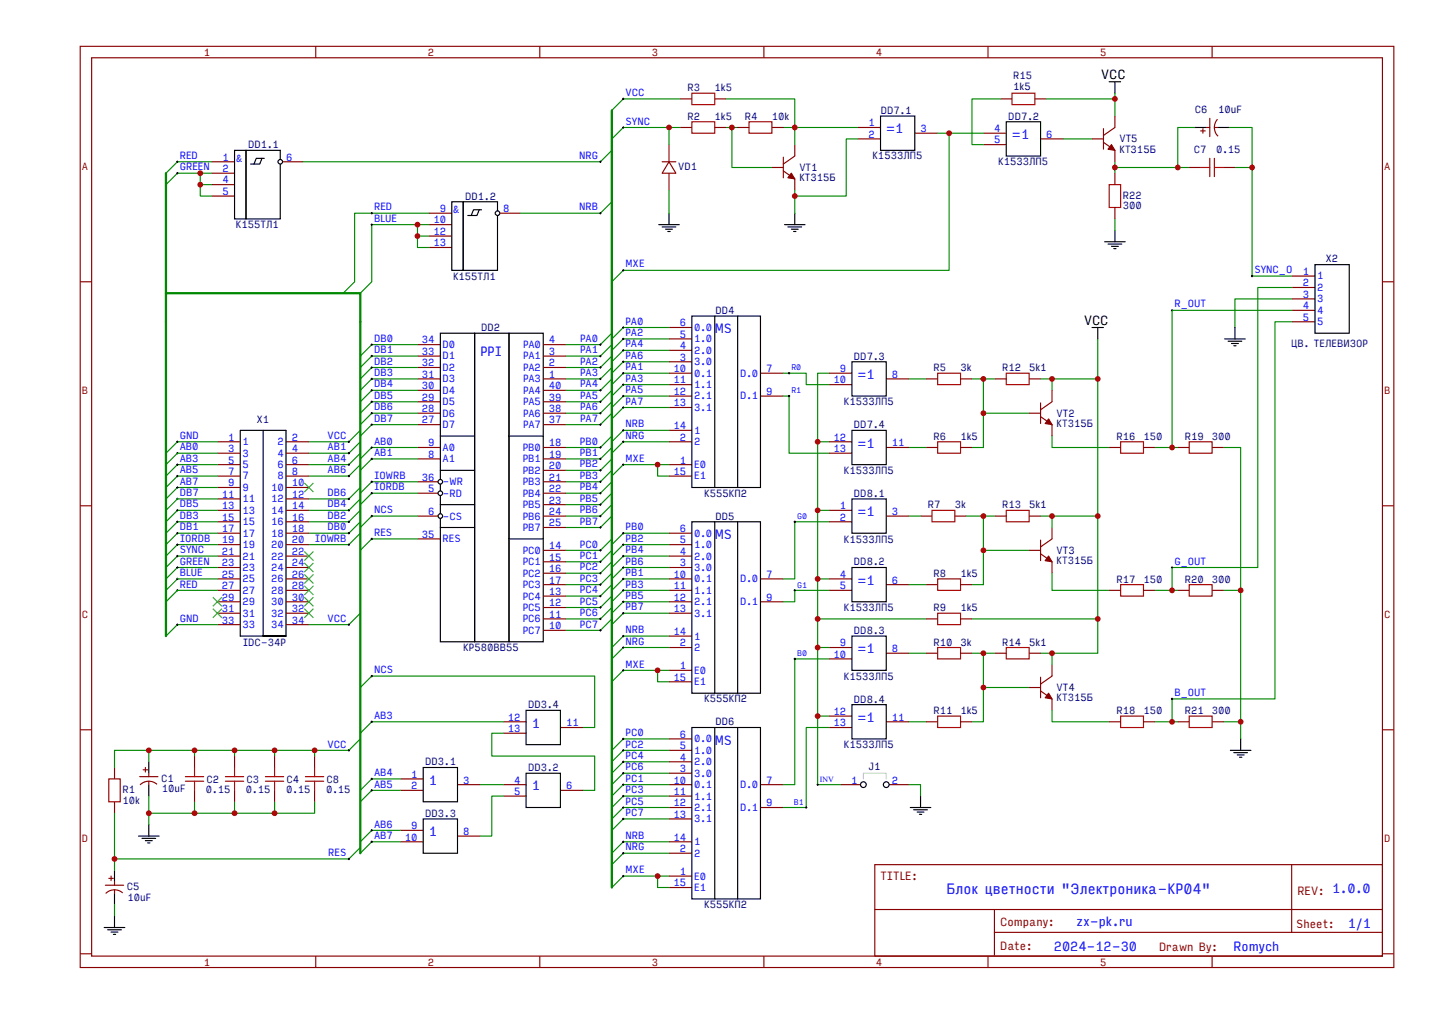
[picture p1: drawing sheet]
<svg xmlns="http://www.w3.org/2000/svg" width="297mm" height="210mm" viewBox="0 0 297 210" stroke-linecap="round" stroke-linejoin="round" font-family="sans-serif">
<g fill="none" stroke="#800" stroke-width=".24">
<path d="M16.6 9.6h271.7v190.6h-271.7zM19 12h266.9v185.8h-266.9zM65.3 9.6v2.4M111.6 9.6v2.4M158 9.6v2.4M204.3 9.6v2.4M250.7 9.6v2.4M16.6 58.3h2.4M285.9 58.3h2.4M86.3 71.3h4.8M86.3 73.7h4.8M86.3 76h4.8"/>
<path d="M86.3 78.4h4.8M112.4 71.3h4.7M112.4 73.7h4.7M112.4 76h4.7M112.4 78.4h4.7M86.3 80.8h4.8M86.3 83.1h4.8M86.3 85.5h4.8M86.3 87.9h4.8M86.3 92.6h4.8M86.3 95h4.8M86.3 99.7h4.8"/>
<path d="M112.4 80.8h4.7M112.4 83.1h4.7M112.4 85.5h4.7M112.4 87.9h4.7M112.4 92.6h4.7M112.4 95h4.7M112.4 99.7h4.7M112.4 97.3h4.7M16.6 104.6h2.4M86.3 102h4.8M86.3 106.8h4.8M86.3 111.5h4.8"/>
<path d="M112.4 102h4.7M112.4 106.8h4.7M112.4 104.4h4.7M112.4 109.1h4.7M112.4 113.9h4.7M112.4 116.2h4.7M112.4 118.6h4.7M285.9 104.6h2.4M112.4 121h4.7M112.4 123.3h4.7M112.4 125.7h4.7M112.4 128.1h4.7"/>
<path d="M112.4 130.4h4.7M16.6 151h2.4M285.9 151h2.4M180.9 178.9h105v18.9h-105zM267.1 178.9l.1 14M16.6 197.3h2.4M65.3 197.8v2.4M111.6 197.8v2.4M158 197.8v2.4M181 188.2h104.8M204.3 197.8v2.4M205.7 192.9h80.1"/>
<path d="M205.7 188.2v9.4M250.7 197.8v2.4M285.9 197.3h2.4"/>
</g>
<path d="M91.1 68.9h7.1v63.9h-7.1zM98.2 68.9h7.1v63.9h-7.1zM105.3 68.9h7.1v63.9h-7.1zM91.1 90.2h7.1M91.1 97.3h7.1M105.3 90.2h7.1M91.1 104.4h7.1M91.1 109.1h7.1M105.3 111.5h7.1" fill="none" stroke="#000" stroke-width=".24"/>
<g fill="#fff" stroke="#000" stroke-width=".24">
<circle cx="91.1" cy="99.7" r=".47"/>
<circle cx="91.1" cy="102" r=".47"/>
<circle cx="91.1" cy="106.8" r=".47"/>
</g>
<path d="M126.5 22.8v160.8M34.3 131.6v-70.9h40.2v115.8" fill="none" stroke="#080" stroke-width=".47"/>
<g fill="none" stroke="#080" stroke-width=".24">
<path d="M76.9 71.3h9.4M76.9 73.7h9.4M76.9 78.4h9.4M76.9 76h9.4M117.1 71.3h7.1M117.1 73.7h7.1M117.1 78.4h7.1M117.1 76h7.1M128.9 67.8h9.5M128.9 70.1h9.5M128.9 74.9h9.5M128.9 72.5h9.5"/>
<path d="M128.9 79.6h9.5M128.9 77.2h9.5M63.9 98.5h8.3M63.9 93.8h8.3M63.9 91.4h8.3M76.9 83.1h9.4M76.9 80.8h9.4M76.9 87.9h9.4M76.9 85.5h9.4M76.9 95h9.4M76.9 92.6h9.4M76.9 99.7h9.4"/>
<path d="M117.1 83.1h7.1M117.1 80.8h7.1M117.1 87.9h7.1M117.1 85.5h7.1M117.1 95h7.1M117.1 92.6h7.1M117.1 99.7h7.1M117.1 97.3h7.1M128.9 91.4h9.5M128.9 96.1h9.5M128.9 89h9.5M128.9 84.3h9.5"/>
<path d="M128.9 81.9h9.5M136 96.1v2.4h2.4M63.9 105.6h8.3M63.9 108h8.3M63.9 103.2h8.3M63.9 112.7h8.3M63.9 110.3h8.3M76.9 106.8h9.4M76.9 102h9.4M76.9 111.5h9.4M117.1 106.8h7.1M117.1 102h7.1"/>
<path d="M117.1 109.1h7.1M117.1 104.4h7.1M117.1 118.6h7.1M117.1 116.2h7.1M117.1 113.9h7.1M128.9 112.7h9.5M128.9 110.3h9.5M128.9 115h9.5M128.9 119.8h9.5M128.9 117.4h9.5M76.9 139.9h46.1v10.6h-2.4M117.1 121h7.1"/>
<path d="M117.1 130.4h7.1M117.1 128.1h7.1M117.1 125.7h7.1M117.1 123.3h7.1M128.9 138.7h9.5M128.9 131.6h9.5M128.9 134h9.5M128.9 124.5h9.5M128.9 122.1h9.5M128.9 126.9h9.5M136 138.7v2.4h2.4M40.2 155.2v1.2"/>
<path d="M48.5 155.2v1.2M56.8 155.2v1.2M72.2 155.2h-41.4v2.4M76.9 149.3h27.2M104.1 151.7h-2.4v4.7h21.3v7.1h-2.4M128.9 155.2h9.5M128.9 152.9h9.5M128.9 160h9.5M128.9 157.6h9.5M23.7 177.7h48.5M30.8 164.7v5.9M40.2 165.9v2.4"/>
<path d="M48.5 165.9v2.4M56.8 165.9v2.4h-26M76.9 161.2h5.9M76.9 163.5h5.9M76.9 171.8h5.9M76.9 174.2h5.9M99.4 162.3h4.7M104.1 164.7h-2.4v8.3h-2.3M128.9 174.2h9.5M128.9 162.3h9.5M128.9 176.5h9.5M128.9 164.7h9.5"/>
<path d="M128.9 169.4h9.5M128.9 167.1h9.5M23.7 187.2v2.3M128.9 181.3h7.1v2.3h2.4M136 181.3h2.4"/>
</g>
<g fill="#000" stroke="#080" stroke-width=".24">
<path d="M76.9 71.3l-2.4 2.4zM74.5 76l2.4-2.3zM74.5 78.4l2.4-2.4zM126.5 68.9l-2.3 2.4zM124.2 73.7l2.3-2.4zM124.2 76l2.3-2.3zM124.2 78.4l2.3-2.4zM126.5 72.5l2.4-2.4zM128.9 67.8l-2.4 2.3zM126.5 77.2l2.4-2.3zM126.5 74.9l2.4-2.4zM126.5 79.6l2.4-2.4z"/>
<path d="M74.5 96.1l-2.3 2.4zM74.5 89l-2.3 2.4zM74.5 91.4l-2.3 2.4zM76.9 78.4l-2.4 2.4zM74.5 85.5l2.4-2.4zM74.5 83.1l2.4-2.3zM76.9 87.9l-2.4 2.3zM74.5 87.9l2.4-2.4zM74.5 97.3l2.4-2.3zM74.5 95l2.4-2.4zM124.2 87.9l2.3-2.4zM124.2 85.5l2.3-2.4z"/>
<path d="M124.2 83.1l2.3-2.3zM126.5 78.4l-2.3 2.4zM126.5 97.3l-2.3 2.4zM124.2 97.3l2.3-2.3zM126.5 92.6l-2.3 2.4zM124.2 92.6l2.3-2.4zM126.5 98.5l2.4-2.4zM126.5 91.4l2.4-2.4zM126.5 93.8l2.4-2.4zM126.5 81.9l2.4-2.3zM126.5 86.7l2.4-2.4zM126.5 84.3l2.4-2.4z"/>
<path d="M74.5 103.2l-2.3 2.4zM74.5 105.6l-2.3 2.4zM74.5 100.9l-2.3 2.3zM74.5 108l-2.3 2.3zM74.5 110.3l-2.3 2.4zM76.9 106.8l-2.4 2.3zM74.5 104.4l2.4-2.4zM76.9 99.7l-2.4 2.3zM74.5 113.9l2.4-2.4zM126.5 106.8l-2.3 2.3zM126.5 104.4l-2.3 2.4zM124.2 104.4l2.3-2.4z"/>
<path d="M124.2 102l2.3-2.3zM126.5 116.2l-2.3 2.4zM126.5 113.9l-2.3 2.3zM126.5 111.5l-2.3 2.4zM126.5 112.7l2.4-2.4zM126.5 117.4l2.4-2.4zM126.5 115l2.4-2.3zM126.5 119.8l2.4-2.4zM124.2 121l2.3-2.4zM124.2 130.4l2.3-2.3zM124.2 128.1l2.3-2.4zM126.5 123.3l-2.3 2.4z"/>
<path d="M124.2 123.3l2.3-2.3zM126.5 136.3l2.4-2.3zM126.5 134l2.4-2.4zM126.5 122.1l2.4-2.3zM126.5 126.9l2.4-2.4zM128.9 122.1l-2.4 2.4zM126.5 129.2l2.4-2.3zM74.5 152.9l-2.3 2.3zM76.9 149.3l-2.4 2.4zM74.5 142.2l2.4-2.3zM126.5 141.1l2.4-2.4zM126.5 157.6l2.4-2.4z"/>
<path d="M126.5 155.2l2.4-2.3zM126.5 160l2.4-2.4zM74.5 175.3l-2.3 2.4zM76.9 161.2l-2.4 2.3zM74.5 165.9l2.4-2.4zM74.5 174.2l2.4-2.4zM76.9 174.2l-2.4 2.3zM126.5 178.9l2.4-2.4zM128.9 174.2l-2.4 2.3zM128.9 160l-2.4 2.3zM126.5 167.1l2.4-2.4zM126.5 164.7l2.4-2.4z"/>
<path d="M126.5 171.8l2.4-2.4zM126.5 169.4l2.4-2.3zM126.5 183.6l2.4-2.3z"/>
</g>
<g fill="#000" stroke="#000" stroke-width=".21">
<path d="M76.9 71.1v.4zM76.7 71.3h.4z"/>
<path d="M76.9 73.4v.5zM76.7 73.7h.4z"/>
<path d="M76.9 75.8v.5zM76.7 76h.4z"/>
<path d="M76.9 78.2v.4zM76.7 78.4h.4z"/>
<path d="M124.2 71.1v.4zM123.9 71.3h.5z"/>
<path d="M124.2 73.4v.5zM123.9 73.7h.5z"/>
<path d="M124.2 75.8v.5zM123.9 76h.5z"/>
<path d="M124.2 78.2v.4zM123.9 78.4h.5z"/>
<path d="M128.9 67.5v.5zM128.7 67.8h.4z"/>
<path d="M128.9 77v.5zM128.7 77.2h.4z"/>
<path d="M128.9 69.9v.5zM128.7 70.1h.4z"/>
<path d="M128.9 79.3v.5zM128.7 79.6h.4z"/>
<path d="M128.9 72.2v.5zM128.7 72.5h.4z"/>
<path d="M128.9 74.6v.5zM128.7 74.9h.4z"/>
<path d="M72.2 93.5v.5zM71.9 93.8h.5z"/>
<path d="M76.9 80.5v.5zM76.7 80.8h.4z"/>
<path d="M76.9 82.9v.5zM76.7 83.1h.4z"/>
<path d="M76.9 85.3v.4zM76.7 85.5h.4z"/>
<path d="M76.9 87.6v.5zM76.7 87.9h.4z"/>
<path d="M76.9 92.3v.5zM76.7 92.6h.4z"/>
<path d="M76.9 94.7v.5zM76.7 95h.4z"/>
<path d="M76.9 99.4v.5zM76.7 99.7h.4z"/>
<path d="M124.2 80.5v.5zM123.9 80.8h.5z"/>
<path d="M124.2 82.9v.5zM123.9 83.1h.5z"/>
<path d="M124.2 85.3v.4zM123.9 85.5h.5z"/>
<path d="M124.2 87.6v.5zM123.9 87.9h.5z"/>
<path d="M124.2 92.3v.5zM123.9 92.6h.5z"/>
<path d="M124.2 94.7v.5zM123.9 95h.5z"/>
<path d="M124.2 97.1v.5zM123.9 97.3h.5z"/>
<path d="M124.2 99.4v.5zM123.9 99.7h.5z"/>
<path d="M128.9 95.9v.5zM128.7 96.1h.4z"/>
<path d="M128.9 88.8v.5zM128.7 89h.4z"/>
<path d="M128.9 91.2v.4zM128.7 91.4h.4z"/>
<path d="M128.9 81.7v.5zM128.7 81.9h.4z"/>
<path d="M128.9 84.1v.4zM128.7 84.3h.4z"/>
<path d="M72.2 112.4v.5zM71.9 112.7h.5z"/>
<path d="M76.9 106.5v.5zM76.7 106.8h.4z"/>
<path d="M76.9 101.8v.5zM76.7 102h.4z"/>
<path d="M76.9 111.3v.4zM76.7 111.5h.4z"/>
<path d="M124.2 101.8v.5zM123.9 102h.5z"/>
<path d="M124.2 104.2v.4zM123.9 104.4h.5z"/>
<path d="M124.2 106.5v.5zM123.9 106.8h.5z"/>
<path d="M124.2 108.9v.5zM123.9 109.1h.5z"/>
<path d="M124.2 113.6v.5zM123.9 113.9h.5z"/>
<path d="M124.2 116v.5zM123.9 116.2h.5z"/>
<path d="M124.2 118.4v.4zM123.9 118.6h.5z"/>
<path d="M128.9 110.1v.5zM128.7 110.3h.4z"/>
<path d="M128.9 119.5v.5zM128.7 119.8h.4z"/>
<path d="M128.9 114.8v.5zM128.7 115h.4z"/>
<path d="M128.9 112.4v.5zM128.7 112.7h.4z"/>
<path d="M128.9 117.2v.5zM128.7 117.4h.4z"/>
<path d="M76.9 139.6v.5zM76.7 139.9h.4z"/>
<path d="M124.2 120.7v.5zM123.9 121h.5z"/>
<path d="M124.2 123.1v.5zM123.9 123.3h.5z"/>
<path d="M124.2 125.5v.4zM123.9 125.7h.5z"/>
<path d="M124.2 127.8v.5zM123.9 128.1h.5z"/>
<path d="M124.2 130.2v.5zM123.9 130.4h.5z"/>
<path d="M128.9 138.5v.4zM128.7 138.7h.4z"/>
<path d="M128.9 133.7v.5zM128.7 134h.4z"/>
<path d="M128.9 131.4v.4zM128.7 131.6h.4z"/>
<path d="M128.9 121.9v.5zM128.7 122.1h.4z"/>
<path d="M128.9 124.3v.4zM128.7 124.5h.4z"/>
<path d="M128.9 126.6v.5zM128.7 126.9h.4z"/>
<path d="M72.2 155v.5zM71.9 155.2h.5z"/>
<path d="M76.9 149.1v.5zM76.7 149.3h.4z"/>
<path d="M128.9 152.6v.5zM128.7 152.9h.4z"/>
<path d="M128.9 155v.5zM128.7 155.2h.4z"/>
<path d="M128.9 157.4v.5zM128.7 157.6h.4z"/>
<path d="M128.9 159.7v.5zM128.7 160h.4z"/>
<path d="M72.2 177.5v.4zM71.9 177.7h.5z"/>
<path d="M76.9 160.9v.5zM76.7 161.2h.4z"/>
<path d="M76.9 163.3v.5zM76.7 163.5h.4z"/>
<path d="M76.9 171.6v.4zM76.7 171.8h.4z"/>
<path d="M76.9 173.9v.5zM76.7 174.2h.4z"/>
<path d="M128.9 176.3v.5zM128.7 176.5h.4z"/>
<path d="M128.9 173.9v.5zM128.7 174.2h.4z"/>
<path d="M128.9 162.1v.5zM128.7 162.3h.4z"/>
<path d="M128.9 164.5v.4zM128.7 164.7h.4z"/>
<path d="M128.9 166.8v.5zM128.7 167.1h.4z"/>
<path d="M128.9 169.2v.5zM128.7 169.4h.4z"/>
<path d="M128.9 181v.5zM128.7 181.3h.4z"/>
</g>
<g fill="none" stroke="#800" stroke-width=".24">
<path d="M43.8 33.5h4.7M43.8 35.8h4.7M43.8 38.2h4.7M58 33.5h4.7M43.8 40.6h4.7M138.4 74.9h4.7M138.4 72.5h4.7M138.4 70.1h4.7M138.4 67.8h4.7M138.4 77.2h4.7M138.4 79.6h4.7M157.3 77.2h4.7"/>
<path d="M138.4 96.1h4.7M138.4 91.4h4.7M138.4 81.9h4.7M138.4 84.3h4.7M138.4 89h4.7M138.4 98.5h4.7M157.3 81.9h4.7M138.4 117.4h4.7M138.4 115h4.7M138.4 112.7h4.7M138.4 110.3h4.7M138.4 119.8h4.7"/>
<path d="M157.3 119.8h4.7M138.4 138.7h4.7M138.4 134h4.7M138.4 124.5h4.7M138.4 122.1h4.7M138.4 126.9h4.7M138.4 131.6h4.7M157.3 124.5h4.7M23.7 158.8v2.4M29.6 159.3h.9M30.1 158.8v.9M30.8 160v.7"/>
<path d="M104.1 149.3h4.7M104.1 151.7h4.7M115.9 150.5h4.7M138.4 141.1h4.7M138.4 160h4.7M138.4 157.6h4.7M138.4 155.2h4.7M138.4 152.9h4.7M23.7 165.9v2.4M28.9 160.7h3.8M30.8 161.6v.7M32.5 162.3a2.54 2.54 0 0 0-3.5 .1"/>
<path d="M82.8 161.2h4.7M82.8 163.5h4.7M82.8 171.8h4.7M82.8 174.2h4.7M94.6 162.3h4.8M94.6 173h4.8M104.1 162.3h4.7M104.1 164.7h4.7M115.9 163.5h4.7M138.4 162.3h4.7M138.4 164.7h4.7M138.4 174.2h4.7"/>
<path d="M138.4 176.5h4.7M138.4 167.1h4.7M138.4 169.4h4.7M157.3 162.3h4.7M157.3 167.1h4.7M21.8 183.2h3.8M22.5 181.7h.9M23 181.3v.9M23.7 182.4v.8M23.7 184.1v.7M25.4 184.7a2.54 2.54 0 0 0-3.5 .2M138.4 181.3h4.7"/>
<path d="M138.4 183.6h4.7"/>
</g>
<g fill="none" stroke="#000" stroke-width=".24">
<path d="M48.5 31.1h2.4v14.2h-2.4zM50.9 31.1h7.1v14.2h-7.1zM54.2 32.8l-.5 1.1h-1.9M54.7 32.8h-1.7l-.5 1.1M143.1 65.4h14.2v35.5h-14.2zM147.8 65.4v35.5M152.6 65.4v35.5M143.1 108h14.2v35.4h-14.2zM147.8 108v35.4M152.6 108v35.4M30.8 157.6v2.4M87.5 158.8h7.1v7.1h-7.1z"/>
<path d="M108.8 160h7.1v7.1h-7.1zM108.8 147h7.1v7.1h-7.1zM143.1 150.5h14.2v35.5h-14.2zM147.8 150.5v35.5M152.6 150.5v35.5M28.6 173h4.3M29.4 173.5h2.8M30.1 173.9h1.4M30.5 174.4h.5M30.8 162.3v2.4M30.8 170.6v2.4M87.5 169.4h7.1v7.1h-7.1z"/>
<path d="M21.6 191.9h4.2M22.3 192.4h2.8M23 192.8h1.4M23.4 193.3h.5M23.7 180.1v2.3M23.7 184.8v2.4M23.7 189.5v2.4"/>
</g>
<path d="M22.5 161.2h2.4v4.7h-2.4z" fill="none" stroke="#a00000" stroke-width=".24"/>
<circle cx="58" cy="33.5" r=".47" fill="#fff" stroke="#000" stroke-width=".24"/>
<path d="M88.7 44.1h4.7M88.7 46.5h4.7M88.7 48.8h4.7M88.7 51.2h4.7M102.9 44.1h4.7" fill="none" stroke="#800" stroke-width=".24"/>
<path d="M93.4 41.7h2.4v14.2h-2.4zM95.8 41.7h7.1v14.2h-7.1zM99.1 43.4l-.5 1.2h-1.9M99.6 43.4h-1.7l-.4 1.2" fill="none" stroke="#000" stroke-width=".24"/>
<circle cx="102.9" cy="44.1" r=".47" fill="#fff" stroke="#000" stroke-width=".24"/>
<g fill="none" stroke="#080" stroke-width=".24">
<path d="M230.6 19.3v4.7M36.7 33.5h7.1M36.7 35.8h7.1M41.4 35.8v2.4h2.4M41.4 38.2v2.4h2.4M62.7 33.5h61.5M128.9 26.4h11.8M128.9 20.5h11.8M138.4 26.4v3.5M138.4 39.4v4.7M150.2 20.5h14.2v5.9h13M150.2 26.4h2.4"/>
<path d="M151.4 26.4v8.3h8.2M162 26.4h2.4v3.5M164.4 39.4v4.7M177.4 28.7h-2.4v11.9h-10.6M193.9 27.6h2.4v28.3h-67.4M196.3 27.6h7.1M219.9 28.7h6M230.6 33.5v2.3M230.6 34.7h13M247.1 26.4h-3.5v8.3h2.4M254.2 26.4h4.8v8.3h-3.6M86.3 48.8v2.4h2.4"/>
<path d="M86.3 46.5v2.3h2.4M88.7 44.1h-15.4v14.2M88.7 46.5h-11.8v11.8M107.6 44.1h16.6M230.6 45.3v2.4M162 77.2h4.7v2.4h4.8M171.5 77.2h-2.4v14.2h2.4M188 78.4h3.6M162 81.9h1.2v11.9h8.3M169.1 91.4v56.8h2.4M188 92.6h3.6M169.1 119.8h2.4"/>
<path d="M169.1 105.6h2.4M171.5 108h-7.1v11.8h-2.4M188 106.8h2.4M169.1 134h2.4M169.1 128.1h22.5M171.5 122.1h-7.1v2.4h-2.4M171.5 136.3h-7.1v26h-2.4M188 121h3.6M171.5 150.5h-4.8v16.6h-4.7"/>
</g>
<path d="M34.3 35.8l2.4-2.3zM34.3 38.2l2.4-2.4zM126.5 31.1l-2.3 2.4zM126.5 28.7l2.4-2.3zM126.5 22.8l2.4-2.3zM124.2 44.1l2.3-2.4zM126.5 58.3l2.4-2.4zM71 60.7l2.3-2.4zM76.9 58.3l-2.4 2.4z" fill="#000" stroke="#080" stroke-width=".24"/>
<g fill="#000" stroke="#000" stroke-width=".21">
<path d="M36.7 33.2v.5zM36.5 33.5h.4z"/>
<path d="M36.7 35.6v.5zM36.5 35.8h.4z"/>
<path d="M124.2 33.2v.5zM123.9 33.5h.5z"/>
<path d="M128.9 26.1v.5zM128.7 26.4h.4z"/>
<path d="M128.9 20.2v.5zM128.7 20.5h.4z"/>
<path d="M76.9 43.9v.4zM76.7 44.1h.4z"/>
<path d="M76.9 46.2v.5zM76.7 46.5h.4z"/>
<path d="M124.2 43.9v.4zM123.9 44.1h.5z"/>
<path d="M128.9 55.7v.5zM128.7 55.9h.4z"/>
</g>
<path d="M34.3 35.8v24.9" fill="none" stroke="#080" stroke-width=".47"/>
<g fill="none" stroke="#800" stroke-width=".24">
<path d="M136.9 33.5h2.9M138.4 33.5l1.4 2.3h-2.9zM138.4 29.9v3.6M138.4 35.8v3.6M177.4 26.4h4.7M177.4 28.7h4.7M189.2 27.6h4.7M203.4 27.6h4.7M203.4 29.9h4.7M215.2 28.7h4.7M248.3 27.1h1M248.8 26.6v1"/>
<path d="M249.5 26.4h.7M250.2 24.5v3.8M251.2 26.4h.7M251.8 24.7a2.55 2.55 0 0 0 .1 3.5M171.5 77.2h4.7M171.5 79.6h4.7M183.3 78.4h4.7M171.5 91.4h4.7M171.5 93.8h4.7M183.3 92.6h4.7M171.5 105.6h4.7M171.5 108h4.7"/>
<path d="M171.5 119.8h4.7M183.3 106.8h4.7M171.5 122.1h4.7M171.5 134h4.7M171.5 136.3h4.7M183.3 121h4.7M183.3 135.1h4.7M171.5 148.2h4.7M171.5 150.5h4.7M183.3 149.3h4.7M173.8 162.3h4.8M183.3 162.3h4.7"/>
</g>
<g fill="none" stroke="#000" stroke-width=".24">
<path d="M182.1 24h7.1v7.1h-7.1zM208.1 25.2h7.1v7.1h-7.1zM247.1 26.4h2.4M251.9 26.4h2.3M136.2 46.5h4.3M136.9 46.9h2.9M137.7 47.4h1.4M138.1 47.9h.5M138.4 44.1v2.4M162.3 46.5h4.2M163 46.9h2.8M163.7 47.4h1.4"/>
<path d="M164.1 47.9h.5M164.4 44.1v2.4M228.5 50h4.2M229.2 50.5h2.8M229.9 51h1.4M230.4 51.4h.4M230.6 47.7v2.3M176.2 74.9h7.1v7h-7.1zM176.2 89h7.1v7.1h-7.1zM176.2 103.2h7.1v7.1h-7.1zM176.2 117.4h7.1v7.1h-7.1zM176.2 131.6h7.1v7.1h-7.1z"/>
<path d="M176.2 145.8h7.1v7.1h-7.1z"/>
</g>
<g fill="#fff" stroke="#000" stroke-width=".24">
<circle cx="178.6" cy="162.3" r=".59"/>
<circle cx="183.3" cy="162.3" r=".59"/>
</g>
<path d="M178.6 161.2v-1.2h4.7v1.2" fill="none" stroke="#ccc" stroke-width=".24"/>
<g fill="none" stroke="#080" stroke-width=".24">
<path d="M206.9 20.5h-5.9v9.4h2.4M216.4 20.5h14.2M259 34.7v22.4h8.2M267.2 59.5h-7.1v57.9h-17.7v4.7M201 78.4h2.4v14.2h-2.4M203.4 78.4h2.4M215.2 78.4h11.8v56.7h-9.4M217.6 78.4v2.4M227 70.1v8.3M267.2 61.8h-11.8v6M267.2 64.2h-24.8v28.4M267.2 66.6h-3.5v78h-21.3v4.7"/>
<path d="M36.7 91.4h8.3M36.7 93.8h8.3M36.7 96.1h8.3M36.7 98.5h8.3M63.9 96.1h8.3M203.4 85.5h9.5M217.6 90.2v2.4h11.8M238.9 92.6h4.7M253.1 92.6h3.5v60.3M36.7 100.9h8.3M36.7 103.2h8.3M36.7 105.6h8.3"/>
<path d="M36.7 108h8.3M36.7 110.3h8.3M36.7 112.7h8.3M36.7 119.8h8.3M36.7 117.4h8.3M36.7 115h8.3M199.8 106.8h3.6v14.2h-2.4M203.4 106.8h2.4M203.4 113.9h9.5M215.2 106.8h2.4v2.3M217.6 118.6v3.5h11.8M217.6 106.8h9.4"/>
<path d="M36.7 122.1h8.3M36.7 129.2h8.3M63.9 129.2h8.3M188 135.1h3.6M201 135.1h2.4v14.2h-2.4M201 128.1h26M203.4 135.1h2.4M215.2 135.1h2.4v2.4M238.9 122.1h4.7M253.1 122.1h3.5M30.8 155.2h-7.1v3.6M65.1 155.2v1.2"/>
<path d="M169.1 148.2v14.1h4.7M188 149.3h3.6M203.4 142.2h9.5M217.6 147v2.3h11.8M238.9 149.3h4.7M253.1 149.3h3.5M23.7 168.3v11.8M65.1 165.9v2.4h-8.3M188 162.3h2.4v2.4"/>
</g>
<g fill="none" stroke="#000" stroke-width=".24">
<path d="M229.4 16.9h2.4M230.6 16.9v2.4M272 54.8h7.1v14.1h-7.1zM225.9 67.8h2.3M227 67.8v2.3M253.3 70.1h4.2M254 70.6h2.8M254.7 71.1h1.4M255.2 71.5h.5M255.4 67.8v2.3M54.4 89v42.6h4.8h-9.5v-42.6h9.5v42.6M254.5 155.2h4.2"/>
<path d="M255.2 155.7h2.8M255.9 156.2h1.4M256.4 156.7h.4M256.6 152.9v2.3M188.3 167.1h4.2M189 167.5h2.8M189.7 168h1.4M190.2 168.5h.4M190.4 164.7v2.4"/>
</g>
<g fill="#000" stroke="#000" stroke-width=".21">
<path d="M259 56.9v.5zM258.7 57.1h.5z"/>
<path d="M163.2 77v.5zM163 77.2h.4z"/>
<path d="M242.4 64v.4zM242.2 64.2h.4z"/>
<path d="M36.7 93.5v.5zM36.5 93.8h.4z"/>
<path d="M36.7 91.2v.4zM36.5 91.4h.4z"/>
<path d="M36.7 95.9v.5zM36.5 96.1h.4z"/>
<path d="M36.7 98.3v.4zM36.5 98.5h.4z"/>
<path d="M72.2 91.2v.4zM71.9 91.4h.5z"/>
<path d="M72.2 95.9v.5zM71.9 96.1h.5z"/>
<path d="M72.2 98.3v.4zM71.9 98.5h.5z"/>
<path d="M163.2 81.7v.5zM163 81.9h.4z"/>
<path d="M36.7 100.6v.5zM36.5 100.9h.4z"/>
<path d="M36.7 103v.5zM36.5 103.2h.4z"/>
<path d="M36.7 105.4v.4zM36.5 105.6h.4z"/>
<path d="M36.7 107.7v.5zM36.5 108h.4z"/>
<path d="M36.7 110.1v.5zM36.5 110.3h.4z"/>
<path d="M36.7 112.4v.5zM36.5 112.7h.4z"/>
<path d="M36.7 119.5v.5zM36.5 119.8h.4z"/>
<path d="M36.7 117.2v.5zM36.5 117.4h.4z"/>
<path d="M36.7 114.8v.5zM36.5 115h.4z"/>
<path d="M72.2 103v.5zM71.9 103.2h.5z"/>
<path d="M72.2 105.4v.4zM71.9 105.6h.5z"/>
<path d="M72.2 107.7v.5zM71.9 108h.5z"/>
<path d="M72.2 110.1v.5zM71.9 110.3h.5z"/>
<path d="M164.4 107.7v.5zM164.1 108h.5z"/>
<path d="M242.4 117.2v.5zM242.2 117.4h.4z"/>
<path d="M36.7 121.9v.5zM36.5 122.1h.4z"/>
<path d="M36.7 129v.5zM36.5 129.2h.4z"/>
<path d="M72.2 129v.5zM71.9 129.2h.5z"/>
<path d="M164.4 121.9v.5zM164.1 122.1h.5z"/>
<path d="M164.4 136.1v.5zM164.1 136.3h.5z"/>
<path d="M242.4 144.4v.4zM242.2 144.6h.4z"/>
<path d="M166.7 166.8v.5zM166.5 167.1h.5z"/>
<path d="M169.1 162.1v.5zM168.9 162.3h.4z"/>
</g>
<g fill="none" stroke="#800" stroke-width=".24">
<path d="M140.7 26.4h2.4M140.7 20.5h2.4M147.8 26.4h2.4M147.8 20.5h2.4M152.6 26.4h2.3M159.6 34.7h2.4M159.6 26.4h2.4M162 35.4l2.4 1.6v2.4M162 32.5v4.3M164.4 29.9v2.4l-2.4 1.6M206.9 20.5h2.4M214 20.5h2.4"/>
<path d="M225.9 28.7h2.3M228.2 29.4l2.4 1.7v2.4M228.2 26.6v4.3M230.6 24v2.4l-2.4 1.6M230.6 35.8v2.4M246 34.7h2.3M253.1 34.7h2.3M230.6 42.9v2.4M267.2 57.1h4.8M267.2 59.5h4.8M191.6 78.4h2.3M198.7 78.4h2.3"/>
<path d="M205.8 78.4h2.3M212.9 78.4h2.3M267.2 61.8h4.8M267.2 64.2h4.8M267.2 66.6h4.8M45 91.4h4.7M45 93.8h4.7M45 96.1h4.7M45 98.5h4.7M59.2 91.4h4.7M59.2 93.8h4.7M59.2 96.1h4.7"/>
<path d="M59.2 98.5h4.7M191.6 92.6h2.3M198.7 92.6h2.3M212.9 85.5h2.3M215.2 86.2l2.4 1.7v2.3M215.2 83.4v4.2M217.6 80.8v2.3l-2.4 1.7M229.4 92.6h2.4M236.5 92.6h2.4M243.6 92.6h2.4M250.7 92.6h2.4M45 100.9h4.7"/>
<path d="M45 103.2h4.7M45 105.6h4.7M45 108h4.7M45 110.3h4.7M45 112.7h4.7M45 115h4.7M45 117.4h4.7M45 119.8h4.7M59.2 100.9h4.7M59.2 103.2h4.7M59.2 105.6h4.7M59.2 108h4.7"/>
<path d="M59.2 110.3h4.7M59.2 112.7h4.7M59.2 115h4.7M59.2 117.4h4.7M59.2 119.8h4.7M190.4 106.8h2.4M197.5 106.8h2.3M205.8 106.8h2.3M212.9 113.9h2.3M212.9 106.8h2.3M215.2 114.6l2.4 1.6v2.4M215.2 111.7v4.3"/>
<path d="M217.6 109.1v2.4l-2.4 1.7M45 122.1h4.7M45 124.5h4.7M45 126.9h4.7M45 129.2h4.7M59.2 122.1h4.7M59.2 124.5h4.7M59.2 126.9h4.7M59.2 129.2h4.7M191.6 121h2.3M191.6 128.1h2.3M191.6 135.1h2.3"/>
<path d="M198.7 121h2.3M198.7 128.1h2.3M198.7 135.1h2.3M205.8 135.1h2.3M212.9 135.1h2.3M217.6 137.5v2.4l-2.4 1.6M229.4 122.1h2.4M236.5 122.1h2.4M243.6 122.1h2.4M250.7 122.1h2.4M40.2 156.4v2.4M48.5 156.4v2.4"/>
<path d="M56.8 156.4v2.4M65.1 156.4v2.4M191.6 149.3h2.3M198.7 149.3h2.3M212.9 142.2h2.3M215.2 143l2.4 1.6v2.4M215.2 140.1v4.3M229.4 149.3h2.4M236.5 149.3h2.4M243.6 149.3h2.4M250.7 149.3h2.4M40.2 163.5v2.4"/>
<path d="M48.5 163.5v2.4M56.8 163.5v2.4M65.1 163.5v2.4"/>
</g>
<g fill="#800" stroke="#800" stroke-width=".24">
<path d="M163.7 35.8l.7 1.2-1.4-.2z"/>
<path d="M216.9 86.7l.7 1.2-1.4-.3z"/>
<path d="M216.9 115l.7 1.2-1.4-.2z"/>
<path d="M216.9 143.4l.7 1.2-1.4-.2z"/>
<path d="M229.9 29.9l.7 1.2-1.4-.2z"/>
</g>
<g fill="#000" stroke="#080" stroke-width=".24">
<path d="M34.3 93.8l2.4-2.4zM34.3 96.1l2.4-2.3zM34.3 98.5l2.4-2.4zM72.2 96.1l2.3-2.3zM34.3 100.9l2.4-2.4zM34.3 103.2l2.4-2.3zM34.3 105.6l2.4-2.4zM36.7 105.6l-2.4 2.4zM34.3 110.3l2.4-2.3zM34.3 112.7l2.4-2.4zM34.3 115l2.4-2.3zM34.3 119.8l2.4-2.4z"/>
<path d="M34.3 117.4l2.4-2.4zM34.3 122.1l2.4-2.3zM36.7 122.1l-2.4 2.4zM34.3 131.6l2.4-2.4zM74.5 126.9l-2.3 2.3z"/>
</g>
<g fill="#000" stroke="#3c3" stroke-width=".24">
<path d="M62.9 99.9l1.9 1.9zM62.9 101.8l1.9-1.9z"/>
<path d="M62.9 114.1l1.9 1.9zM62.9 116l1.9-1.9z"/>
<path d="M62.9 116.5l1.9 1.9zM62.9 118.4l1.9-1.9z"/>
<path d="M62.9 118.8l1.9 1.9zM62.9 120.7l1.9-1.9z"/>
<path d="M44 125.9l1.9 1.9zM44 127.8l1.9-1.9z"/>
<path d="M44 123.6l1.9 1.9zM44 125.5l1.9-1.9z"/>
<path d="M62.9 121.2l1.9 1.9zM62.9 123.1l1.9-1.9z"/>
<path d="M62.9 123.6l1.9 1.9zM62.9 125.5l1.9-1.9z"/>
<path d="M62.9 125.9l1.9 1.9zM62.9 127.8l1.9-1.9z"/>
</g>
<g fill="none" stroke="#a00000" stroke-width=".24">
<path d="M143.1 19.3h4.7v2.3h-4.7zM209.3 19.3h4.7v2.3h-4.7zM143.1 25.2h4.7v2.4h-4.7zM154.9 25.2h4.7v2.4h-4.7zM229.4 38.2h2.4v4.7h-2.4zM248.3 34.7h1.9M250.2 32.8v3.7M251.2 32.8v3.7M251.2 34.7h1.9M193.9 77.2h4.8v2.4h-4.8zM208.1 77.2h4.8v2.4h-4.8zM193.9 91.4h4.8v2.4h-4.8z"/>
<path d="M231.8 91.4h4.7v2.4h-4.7zM246 91.4h4.7v2.4h-4.7zM192.8 105.6h4.7v2.4h-4.7zM193.9 119.8h4.8v2.3h-4.8zM208.1 105.6h4.8v2.4h-4.8zM193.9 126.9h4.8v2.3h-4.8zM193.9 134h4.8v2.3h-4.8zM208.1 134h4.8v2.3h-4.8zM231.8 121h4.7v2.3h-4.7zM246 121h4.7v2.3h-4.7zM40.2 158.8v1.9M48.5 158.8v1.9"/>
<path d="M56.8 158.8v1.9M65.1 158.8v1.9M193.9 148.2h4.8v2.3h-4.8zM231.8 148.2h4.7v2.3h-4.7zM246 148.2h4.7v2.3h-4.7zM38.3 161.6h3.8M38.3 160.7h3.8M40.2 161.6v1.9M46.6 161.6h3.8M46.6 160.7h3.8M48.5 161.6v1.9M54.9 161.6h3.8"/>
<path d="M54.9 160.7h3.8M56.8 161.6v1.9M63.2 161.6h3.8M63.2 160.7h3.8M65.1 161.6v1.9"/>
</g>
<g fill="#c00">
<circle cx="40.2" cy="155.2" r=".59"/>
<circle cx="48.5" cy="155.2" r=".59"/>
<circle cx="56.8" cy="155.2" r=".59"/>
<circle cx="30.8" cy="168.3" r=".59"/>
<circle cx="40.2" cy="168.3" r=".59"/>
<circle cx="48.5" cy="168.3" r=".59"/>
<circle cx="136" cy="181.3" r=".59"/>
<circle cx="136" cy="96.1" r=".59"/>
<circle cx="136" cy="138.7" r=".59"/>
<circle cx="41.4" cy="35.8" r=".59"/>
<circle cx="41.4" cy="38.2" r=".59"/>
<circle cx="164.4" cy="26.4" r=".59"/>
<circle cx="164.4" cy="40.6" r=".59"/>
<circle cx="196.3" cy="27.6" r=".59"/>
<circle cx="230.6" cy="34.7" r=".59"/>
<circle cx="243.6" cy="34.7" r=".59"/>
<circle cx="169.1" cy="91.4" r=".59"/>
<circle cx="169.1" cy="134" r=".59"/>
<circle cx="169.1" cy="119.8" r=".59"/>
<circle cx="169.1" cy="105.6" r=".59"/>
<circle cx="169.1" cy="128.1" r=".59"/>
<circle cx="169.1" cy="148.2" r=".59"/>
<circle cx="217.6" cy="135.1" r=".59"/>
<circle cx="217.6" cy="78.4" r=".59"/>
<circle cx="227" cy="106.8" r=".59"/>
<circle cx="217.6" cy="106.8" r=".59"/>
<circle cx="203.4" cy="106.8" r=".59"/>
<circle cx="203.4" cy="78.4" r=".59"/>
<circle cx="203.4" cy="135.1" r=".59"/>
<circle cx="203.4" cy="142.2" r=".59"/>
<circle cx="203.4" cy="113.9" r=".59"/>
<circle cx="203.4" cy="85.5" r=".59"/>
<circle cx="227" cy="78.4" r=".59"/>
<circle cx="256.6" cy="149.3" r=".59"/>
<circle cx="256.6" cy="122.1" r=".59"/>
<circle cx="259" cy="34.7" r=".59"/>
<circle cx="242.4" cy="122.1" r=".59"/>
<circle cx="242.4" cy="92.6" r=".59"/>
<circle cx="242.4" cy="149.3" r=".59"/>
<circle cx="227" cy="128.1" r=".59"/>
<circle cx="86.3" cy="46.5" r=".59"/>
<circle cx="86.3" cy="48.8" r=".59"/>
<circle cx="230.6" cy="20.5" r=".59"/>
<circle cx="30.8" cy="155.2" r=".59"/>
<circle cx="23.7" cy="177.7" r=".59"/>
<circle cx="65.1" cy="155.2" r=".59"/>
<circle cx="56.8" cy="168.3" r=".59"/>
<circle cx="151.4" cy="26.4" r=".59"/>
<circle cx="138.4" cy="26.4" r=".59"/>
</g>
<text font-size="3" fill="#00f" x="195.7" y="184.9">Блок цветности &quot;Электроника-КР04&quot;</text>
<g font-size="2.7">
<text x="227.8" y="16.4">VCC</text>
<text x="224.2" y="67.3">VCC</text>
</g>
<g font-size="2.7" fill="#00f">
<text x="183.3" y="27.6">=1</text>
<text x="209.3" y="28.7">=1</text>
<text x="147.8" y="68.9">MS</text>
<text x="99.4" y="73.7">PPI</text>
<text x="177.4" y="78.4">=1</text>
<text x="177.4" y="92.6">=1</text>
<text x="177.4" y="106.8">=1</text>
<text x="147.8" y="111.5">MS</text>
<text x="177.4" y="121">=1</text>
<text x="177.4" y="135.1">=1</text>
<text x="177.4" y="149.3">=1</text>
<text x="110" y="150.5">1</text>
<text x="147.8" y="154.1">MS</text>
<text x="88.7" y="162.3">1</text>
<text x="110" y="163.5">1</text>
<text x="88.7" y="173">1</text>
<text x="222.6" y="191.5">zx-pk.ru</text>
<text x="218" y="196.7">2024-12-30</text>
<text x="255.1" y="196.7">Romych</text>
<text x="278.7" y="192">1/1</text>
</g>
<g font-size="2.4" fill="#800">
<text x="182.1" y="182">TITLE:</text>
<text x="268.3" y="185.1">REV: 1.0.0</text>
<text x="206.9" y="191.5">Company:</text>
<text x="268.1" y="191.9">Sheet:</text>
<text x="206.9" y="196.6">Date:</text>
<text x="239.7" y="196.7">Drawn By:</text>
</g>
<g font-size="2.1" fill="#800">
<text x="42.1" y="11.6">1</text>
<text x="88.5" y="11.6">2</text>
<text x="134.8" y="11.6">3</text>
<text x="181.2" y="11.6">4</text>
<text x="227.5" y="11.6">5</text>
<text x="16.9" y="35.1">A</text>
<text x="286.3" y="35.1">A</text>
<text x="16.9" y="81.5">B</text>
<text x="286.3" y="81.5">B</text>
<text x="16.9" y="127.8">C</text>
<text x="286.3" y="127.8">C</text>
<text x="16.9" y="174.2">D</text>
<text x="286.3" y="174.2">D</text>
<text x="42.1" y="199.8">1</text>
<text x="88.5" y="199.8">2</text>
<text x="134.8" y="199.8">3</text>
<text x="181.2" y="199.8">4</text>
<text x="227.5" y="199.8">5</text>
</g>
<g font-size="2.1" fill="#000080">
<text x="209.6" y="16.4">R15</text>
<text x="142.2" y="18.9">R3</text>
<text x="147.8" y="18.9">1k5</text>
<text x="182.1" y="23.5">DD7.1</text>
<text x="209.6" y="18.6">1k5</text>
<text x="247.1" y="23.4">C6</text>
<text x="251.9" y="23.4">10uF</text>
<text x="142.2" y="24.8">R2</text>
<text x="147.8" y="24.8">1k5</text>
<text x="154" y="24.8">R4</text>
<text x="159.6" y="24.8">10k</text>
<text x="208.5" y="24.8">DD7.2</text>
<text x="231.5" y="29.5">VT5</text>
<text x="51.3" y="30.7">DD1.1</text>
<text x="140.3" y="35.2">VD1</text>
<text x="165.3" y="35.4">VT1</text>
<text x="180.4" y="33">К1533ЛП5</text>
<text x="206.4" y="34.2">К1533ЛП5</text>
<text x="231.5" y="31.6">КТ315Б</text>
<text x="246.9" y="31.7">C7</text>
<text x="251.5" y="31.7">0.15</text>
<text x="96.2" y="41.3">DD1.2</text>
<text x="165.3" y="37.5">КТ315Б</text>
<text x="232.2" y="41.2">R22</text>
<text x="48.8" y="47.2">К155ТЛ1</text>
<text x="232.2" y="43.3">300</text>
<text x="93.7" y="57.9">К155ТЛ1</text>
<text x="274.1" y="54.1">X2</text>
<text x="148" y="64.9">DD4</text>
<text x="99.5" y="68.5">DD2</text>
<text x="267" y="71.9">ЦВ. ТЕЛЕВИЗОР</text>
<text x="176.6" y="74.4">DD7.3</text>
<text x="193.1" y="76.8">R5</text>
<text x="198.6" y="76.8">3k</text>
<text x="207.2" y="76.8">R12</text>
<text x="212.8" y="76.8">5k1</text>
<text x="174.5" y="83.9">К1533ЛП5</text>
<text x="53.1" y="87.4">X1</text>
<text x="176.6" y="88.6">DD7.4</text>
<text x="218.5" y="88.3">КТ315Б</text>
<text x="218.5" y="86.2">VT2</text>
<text x="193.1" y="91">R6</text>
<text x="198.6" y="91">1k5</text>
<text x="230.9" y="91">R16</text>
<text x="236.5" y="91">150</text>
<text x="245.1" y="91">R19</text>
<text x="250.7" y="91">300</text>
<text x="174.5" y="98.1">К1533ЛП5</text>
<text x="145.7" y="102.8">К555КП2</text>
<text x="148" y="107.5">DD5</text>
<text x="176.6" y="102.8">DD8.1</text>
<text x="191.9" y="105.2">R7</text>
<text x="197.5" y="105.2">3k</text>
<text x="207.2" y="105.2">R13</text>
<text x="212.8" y="105.2">5k1</text>
<text x="174.5" y="112.3">К1533ЛП5</text>
<text x="176.6" y="117">DD8.2</text>
<text x="193.1" y="119.4">R8</text>
<text x="198.6" y="119.4">1k5</text>
<text x="218.5" y="116.7">КТ315Б</text>
<text x="218.5" y="114.6">VT3</text>
<text x="230.9" y="120.5">R17</text>
<text x="236.5" y="120.5">150</text>
<text x="245.1" y="120.5">R20</text>
<text x="250.7" y="120.5">300</text>
<text x="174.5" y="126.4">К1533ЛП5</text>
<text x="176.6" y="131.2">DD8.3</text>
<text x="193.1" y="126.5">R9</text>
<text x="198.6" y="126.5">1k5</text>
<text x="50.2" y="133.6">IDC-34P</text>
<text x="95.8" y="134.7">КР580ВВ55</text>
<text x="193.1" y="133.6">R10</text>
<text x="198.6" y="133.6">3k</text>
<text x="207.2" y="133.6">R14</text>
<text x="212.8" y="133.6">5k1</text>
<text x="174.5" y="140.6">К1533ЛП5</text>
<text x="218.5" y="143">VT4</text>
<text x="109.2" y="146.5">DD3.4</text>
<text x="145.7" y="145.3">К555КП2</text>
<text x="176.6" y="145.4">DD8.4</text>
<text x="193.1" y="147.7">R11</text>
<text x="198.6" y="147.7">1k5</text>
<text x="218.5" y="145.1">КТ315Б</text>
<text x="230.9" y="147.7">R18</text>
<text x="236.5" y="147.7">150</text>
<text x="245.1" y="147.7">R21</text>
<text x="250.7" y="147.7">300</text>
<text x="148" y="150">DD6</text>
<text x="174.5" y="154.8">К1533ЛП5</text>
<text x="33.3" y="161.8">C1</text>
<text x="42.7" y="161.9">C2</text>
<text x="51" y="161.9">C3</text>
<text x="59.3" y="161.9">C4</text>
<text x="67.5" y="161.9">C8</text>
<text x="88" y="158.4">DD3.1</text>
<text x="109.2" y="159.6">DD3.2</text>
<text x="179.6" y="159.4">J1</text>
<text x="25.3" y="166.3">10k</text>
<text x="25.3" y="164.1">R1</text>
<text x="33.5" y="163.9">10uF</text>
<text x="42.6" y="164.1">0.15</text>
<text x="50.9" y="164.1">0.15</text>
<text x="59.2" y="164.1">0.15</text>
<text x="67.4" y="164.1">0.15</text>
<text x="88" y="169">DD3.3</text>
<text x="26.2" y="184.2">C5</text>
<text x="26.4" y="186.4">10uF</text>
<text x="145.7" y="187.9">К555КП2</text>
</g>
<g font-size="2.1" fill="#00f">
<text x="129.4" y="19.9">VCC</text>
<text x="129.4" y="25.8">SYNC</text>
<text x="179.6" y="26.1">1</text>
<text x="179.6" y="28.5">2</text>
<text x="190.4" y="27.3">3</text>
<text x="205.6" y="27.3">4</text>
<text x="205.6" y="29.7">5</text>
<text x="216.4" y="28.5">6</text>
<text x="37.2" y="32.9">RED</text>
<text x="37.2" y="35.2">GREEN</text>
<text x="46" y="33.2">1</text>
<text x="46" y="35.6">2</text>
<text x="48.7" y="33.5">&amp;</text>
<text x="59.2" y="33.2">6</text>
<text x="119.8" y="32.9">NRG</text>
<text x="46" y="38">4</text>
<text x="46" y="40.3">5</text>
<text x="77.4" y="43.5">RED</text>
<text x="77.4" y="45.9">BLUE</text>
<text x="89.6" y="46.2">10</text>
<text x="90.9" y="43.9">9</text>
<text x="93.7" y="44.1">&amp;</text>
<text x="104.1" y="43.9">8</text>
<text x="119.8" y="43.5">NRB</text>
<text x="89.6" y="48.6">12</text>
<text x="89.6" y="51">13</text>
<text x="129.4" y="55.3">MXE</text>
<text x="259.4" y="56.5">SYNC_O</text>
<text x="269.5" y="56.9">1</text>
<text x="269.5" y="59.2">2</text>
<text x="272.4" y="57.8">1</text>
<text x="242.9" y="63.6">R_OUT</text>
<text x="269.5" y="61.6">3</text>
<text x="269.5" y="64">4</text>
<text x="272.4" y="60.2">2</text>
<text x="272.4" y="62.6">3</text>
<text x="272.4" y="64.9">4</text>
<text x="77.4" y="70.7">DB0</text>
<text x="87.3" y="71.1">34</text>
<text x="113.5" y="71.1">4</text>
<text x="120" y="70.7">PA0</text>
<text x="129.4" y="67.2">PA0</text>
<text x="129.4" y="69.5">PA2</text>
<text x="129.4" y="71.9">PA4</text>
<text x="140.6" y="69.9">5</text>
<text x="140.6" y="67.5">6</text>
<text x="143.6" y="70.8">1.0</text>
<text x="143.6" y="68.5">0.0</text>
<text x="269.5" y="66.3">5</text>
<text x="272.4" y="67.3">5</text>
<text x="77.4" y="73.1">DB1</text>
<text x="77.4" y="75.4">DB2</text>
<text x="77.4" y="77.8">DB3</text>
<text x="87.3" y="73.4">33</text>
<text x="87.3" y="75.8">32</text>
<text x="91.5" y="72">D0</text>
<text x="91.5" y="74.4">D1</text>
<text x="91.5" y="76.7">D2</text>
<text x="108.2" y="72">PA0</text>
<text x="108.2" y="74.4">PA1</text>
<text x="108.2" y="76.7">PA2</text>
<text x="113.5" y="73.4">3</text>
<text x="113.5" y="75.8">2</text>
<text x="120" y="73.1">PA1</text>
<text x="120" y="75.4">PA2</text>
<text x="120" y="77.8">PA3</text>
<text x="129.4" y="76.6">PA1</text>
<text x="129.4" y="74.3">PA6</text>
<text x="139.3" y="77">10</text>
<text x="140.6" y="74.6">3</text>
<text x="140.6" y="72.2">4</text>
<text x="143.6" y="75.6">3.0</text>
<text x="143.6" y="73.2">2.0</text>
<text x="143.6" y="77.9">0.1</text>
<text x="153.1" y="77.9">D.0</text>
<text x="158.5" y="77">7</text>
<text x="173.7" y="77">9</text>
<text x="77.4" y="80.2">DB4</text>
<text x="77.4" y="82.5">DB5</text>
<text x="87.3" y="78.2">31</text>
<text x="87.3" y="80.5">30</text>
<text x="87.3" y="82.9">29</text>
<text x="91.5" y="79.1">D3</text>
<text x="91.5" y="81.5">D4</text>
<text x="91.5" y="83.8">D5</text>
<text x="108.2" y="79.1">PA3</text>
<text x="108.2" y="81.5">PA4</text>
<text x="108.2" y="83.8">PA5</text>
<text x="113.5" y="78.2">1</text>
<text x="113.5" y="80.5">40</text>
<text x="113.5" y="82.9">39</text>
<text x="120" y="80.2">PA4</text>
<text x="120" y="82.5">PA5</text>
<text x="129.4" y="79">PA3</text>
<text x="129.4" y="81.4">PA5</text>
<text x="129.4" y="83.7">PA7</text>
<text x="139.3" y="79.3">11</text>
<text x="139.3" y="81.7">12</text>
<text x="143.6" y="80.3">1.1</text>
<text x="143.6" y="82.7">2.1</text>
<text x="153.1" y="82.7">D.1</text>
<text x="158.5" y="81.7">9</text>
<text x="172.4" y="79.3">10</text>
<text x="184.5" y="78.2">8</text>
<text x="77.4" y="84.9">DB6</text>
<text x="77.4" y="87.3">DB7</text>
<text x="87.3" y="85.3">28</text>
<text x="87.3" y="87.6">27</text>
<text x="91.5" y="86.2">D6</text>
<text x="91.5" y="88.6">D7</text>
<text x="108.2" y="86.2">PA6</text>
<text x="108.2" y="88.6">PA7</text>
<text x="113.5" y="85.3">38</text>
<text x="113.5" y="87.6">37</text>
<text x="120" y="84.9">PA6</text>
<text x="120" y="87.3">PA7</text>
<text x="129.4" y="88.4">NRB</text>
<text x="139.3" y="84.1">13</text>
<text x="139.3" y="88.8">14</text>
<text x="143.6" y="85">3.1</text>
<text x="143.6" y="89.7">1</text>
<text x="37.2" y="93.2">AB0</text>
<text x="37.2" y="90.8">GND</text>
<text x="37.2" y="95.5">AB3</text>
<text x="47.2" y="91.2">1</text>
<text x="47.2" y="93.5">3</text>
<text x="47.2" y="95.9">5</text>
<text x="50.2" y="92.1">1</text>
<text x="50.2" y="94.5">3</text>
<text x="57.4" y="92.1">2</text>
<text x="57.4" y="94.5">4</text>
<text x="60.3" y="91.2">2</text>
<text x="60.3" y="93.5">4</text>
<text x="60.3" y="95.9">6</text>
<text x="67.8" y="93.2">AB1</text>
<text x="67.8" y="90.8">VCC</text>
<text x="67.8" y="95.5">AB4</text>
<text x="77.4" y="92">AB0</text>
<text x="77.4" y="94.4">AB1</text>
<text x="88.6" y="92.3">9</text>
<text x="88.6" y="94.7">8</text>
<text x="91.5" y="93.3">A0</text>
<text x="91.5" y="95.7">A1</text>
<text x="108.1" y="93.3">PB0</text>
<text x="108.1" y="95.7">PB1</text>
<text x="113.5" y="92.3">18</text>
<text x="113.5" y="94.7">19</text>
<text x="119.9" y="92">PB0</text>
<text x="119.9" y="94.4">PB1</text>
<text x="129.4" y="95.5">MXE</text>
<text x="129.4" y="90.8">NRG</text>
<text x="140.6" y="95.9">1</text>
<text x="140.6" y="91.2">2</text>
<text x="143.6" y="92.1">2</text>
<text x="172.4" y="91.2">12</text>
<text x="172.4" y="93.5">13</text>
<text x="184.5" y="92.3">11</text>
<text x="37.2" y="97.9">AB5</text>
<text x="37.2" y="100.3">AB7</text>
<text x="47.2" y="98.3">7</text>
<text x="47.2" y="100.6">9</text>
<text x="50.2" y="96.8">5</text>
<text x="50.2" y="99.2">7</text>
<text x="50.2" y="101.6">9</text>
<text x="56.1" y="101.6">10</text>
<text x="57.4" y="96.8">6</text>
<text x="57.4" y="99.2">8</text>
<text x="60.3" y="98.3">8</text>
<text x="60.3" y="100.6">10</text>
<text x="67.8" y="97.9">AB6</text>
<text x="77.4" y="99.1">IOWRB</text>
<text x="77.4" y="101.5">IORDB</text>
<text x="87.3" y="99.4">36</text>
<text x="88.6" y="101.8">5</text>
<text x="91.5" y="100.4">-WR</text>
<text x="108.1" y="98">PB2</text>
<text x="108.1" y="100.4">PB3</text>
<text x="113.5" y="97.1">20</text>
<text x="113.5" y="99.4">21</text>
<text x="113.5" y="101.8">22</text>
<text x="119.9" y="96.7">PB2</text>
<text x="119.9" y="99.1">PB3</text>
<text x="119.9" y="101.5">PB4</text>
<text x="139.3" y="98.3">15</text>
<text x="143.6" y="96.8">E0</text>
<text x="143.6" y="99.2">E1</text>
<text x="37.2" y="102.6">DB7</text>
<text x="37.2" y="105">DB5</text>
<text x="37.2" y="107.4">DB3</text>
<text x="45.9" y="103">11</text>
<text x="45.9" y="105.4">13</text>
<text x="45.9" y="107.7">15</text>
<text x="50.2" y="103.9">11</text>
<text x="50.2" y="106.3">13</text>
<text x="56.1" y="103.9">12</text>
<text x="56.1" y="106.3">14</text>
<text x="60.3" y="103">12</text>
<text x="60.3" y="105.4">14</text>
<text x="60.3" y="107.7">16</text>
<text x="67.7" y="102.6">DB6</text>
<text x="67.7" y="105">DB4</text>
<text x="67.7" y="107.4">DB2</text>
<text x="77.4" y="106.2">NCS</text>
<text x="88.6" y="106.5">6</text>
<text x="91.5" y="102.8">-RD</text>
<text x="91.5" y="107.5">-CS</text>
<text x="108.1" y="102.8">PB4</text>
<text x="108.1" y="105.1">PB5</text>
<text x="108.1" y="107.5">PB6</text>
<text x="113.5" y="104.2">23</text>
<text x="113.5" y="106.5">24</text>
<text x="119.9" y="103.8">PB5</text>
<text x="119.9" y="106.2">PB6</text>
<text x="173.7" y="105.4">1</text>
<text x="173.7" y="107.7">2</text>
<text x="184.5" y="106.5">3</text>
<text x="37.2" y="109.7">DB1</text>
<text x="37.2" y="112.1">IORDB</text>
<text x="45.9" y="110.1">17</text>
<text x="45.9" y="112.4">19</text>
<text x="50.2" y="108.7">15</text>
<text x="50.2" y="111">17</text>
<text x="50.2" y="113.4">19</text>
<text x="56.1" y="108.7">16</text>
<text x="56.1" y="111">18</text>
<text x="56.1" y="113.4">20</text>
<text x="60.3" y="110.1">18</text>
<text x="60.3" y="112.4">20</text>
<text x="65.1" y="112.1">IOWRB</text>
<text x="67.7" y="109.7">DB0</text>
<text x="77.4" y="110.9">RES</text>
<text x="87.3" y="111.3">35</text>
<text x="91.5" y="112.2">RES</text>
<text x="108.1" y="109.8">PB7</text>
<text x="113.5" y="108.9">25</text>
<text x="113.5" y="113.6">14</text>
<text x="119.9" y="108.5">PB7</text>
<text x="119.9" y="113.3">PC0</text>
<text x="129.4" y="109.7">PB0</text>
<text x="129.4" y="112.1">PB2</text>
<text x="140.6" y="112.4">5</text>
<text x="140.6" y="110.1">6</text>
<text x="143.6" y="113.4">1.0</text>
<text x="143.6" y="111">0.0</text>
<text x="37.2" y="119.2">BLUE</text>
<text x="37.2" y="116.8">GREEN</text>
<text x="37.2" y="114.5">SYNC</text>
<text x="45.9" y="114.8">21</text>
<text x="45.9" y="117.2">23</text>
<text x="45.9" y="119.5">25</text>
<text x="50.2" y="115.8">21</text>
<text x="50.2" y="118.1">23</text>
<text x="56.1" y="115.8">22</text>
<text x="56.1" y="118.1">24</text>
<text x="60.3" y="114.8">22</text>
<text x="60.3" y="117.2">24</text>
<text x="60.3" y="119.5">26</text>
<text x="108.1" y="114.6">PC0</text>
<text x="108.1" y="116.9">PC1</text>
<text x="108.1" y="119.3">PC2</text>
<text x="113.5" y="116">15</text>
<text x="113.5" y="118.4">16</text>
<text x="119.9" y="115.6">PC1</text>
<text x="119.9" y="118">PC2</text>
<text x="129.4" y="119.2">PB1</text>
<text x="129.4" y="114.5">PB4</text>
<text x="129.4" y="116.8">PB6</text>
<text x="139.3" y="119.5">10</text>
<text x="140.6" y="117.2">3</text>
<text x="140.6" y="114.8">4</text>
<text x="143.6" y="118.1">3.0</text>
<text x="143.6" y="115.8">2.0</text>
<text x="158.5" y="119.5">7</text>
<text x="173.7" y="119.5">4</text>
<text x="242.9" y="116.8">G_OUT</text>
<text x="37.2" y="121.6">RED</text>
<text x="45.9" y="121.9">27</text>
<text x="45.9" y="124.3">29</text>
<text x="50.2" y="120.5">25</text>
<text x="50.2" y="122.9">27</text>
<text x="50.2" y="125.2">29</text>
<text x="56.1" y="120.5">26</text>
<text x="56.1" y="122.9">28</text>
<text x="56.1" y="125.2">30</text>
<text x="60.3" y="121.9">28</text>
<text x="60.3" y="124.3">30</text>
<text x="108.1" y="121.7">PC3</text>
<text x="108.1" y="124">PC4</text>
<text x="113.5" y="120.7">17</text>
<text x="113.5" y="123.1">13</text>
<text x="113.5" y="125.5">12</text>
<text x="119.9" y="120.4">PC3</text>
<text x="119.9" y="122.7">PC4</text>
<text x="119.9" y="125.1">PC5</text>
<text x="129.4" y="121.6">PB3</text>
<text x="129.4" y="123.9">PB5</text>
<text x="139.3" y="121.9">11</text>
<text x="139.3" y="124.3">12</text>
<text x="143.6" y="120.5">0.1</text>
<text x="143.6" y="122.9">1.1</text>
<text x="143.6" y="125.2">2.1</text>
<text x="153.1" y="120.5">D.0</text>
<text x="153.1" y="125.2">D.1</text>
<text x="158.5" y="124.3">9</text>
<text x="173.7" y="121.9">5</text>
<text x="184.5" y="120.7">6</text>
<text x="37.2" y="128.6">GND</text>
<text x="45.9" y="126.6">31</text>
<text x="45.9" y="129">33</text>
<text x="50.2" y="127.6">31</text>
<text x="50.2" y="129.9">33</text>
<text x="56.1" y="127.6">32</text>
<text x="56.1" y="129.9">34</text>
<text x="60.3" y="126.6">32</text>
<text x="60.3" y="129">34</text>
<text x="67.8" y="128.6">VCC</text>
<text x="108.1" y="126.4">PC5</text>
<text x="108.1" y="128.8">PC6</text>
<text x="108.1" y="131.1">PC7</text>
<text x="113.5" y="127.8">11</text>
<text x="113.5" y="130.2">10</text>
<text x="119.9" y="127.5">PC6</text>
<text x="119.9" y="129.8">PC7</text>
<text x="129.4" y="131">NRB</text>
<text x="129.4" y="126.3">PB7</text>
<text x="139.3" y="126.6">13</text>
<text x="139.3" y="131.4">14</text>
<text x="143.6" y="127.6">3.1</text>
<text x="129.4" y="133.4">NRG</text>
<text x="140.6" y="133.7">2</text>
<text x="143.6" y="134.7">2</text>
<text x="143.6" y="132.3">1</text>
<text x="172.4" y="136.1">10</text>
<text x="173.7" y="133.7">9</text>
<text x="184.5" y="134.9">8</text>
<text x="77.4" y="139.3">NCS</text>
<text x="129.4" y="138.1">MXE</text>
<text x="139.3" y="140.8">15</text>
<text x="140.6" y="138.5">1</text>
<text x="143.6" y="139.4">E0</text>
<text x="143.6" y="141.8">E1</text>
<text x="77.4" y="148.7">AB3</text>
<text x="105" y="149.1">12</text>
<text x="172.4" y="147.9">12</text>
<text x="184.5" y="149.1">11</text>
<text x="242.9" y="144">B_OUT</text>
<text x="67.8" y="154.7">VCC</text>
<text x="105" y="151.5">13</text>
<text x="117.1" y="150.3">11</text>
<text x="129.4" y="152.3">PC0</text>
<text x="129.4" y="154.7">PC2</text>
<text x="140.6" y="155">5</text>
<text x="140.6" y="152.6">6</text>
<text x="143.6" y="156">1.0</text>
<text x="143.6" y="153.6">0.0</text>
<text x="172.4" y="150.3">13</text>
<text x="77.4" y="160.6">AB4</text>
<text x="85" y="160.9">1</text>
<text x="129.4" y="161.8">PC1</text>
<text x="129.4" y="157">PC4</text>
<text x="129.4" y="159.4">PC6</text>
<text x="140.6" y="159.7">3</text>
<text x="140.6" y="157.4">4</text>
<text x="143.6" y="160.7">3.0</text>
<text x="143.6" y="158.3">2.0</text>
<text x="77.4" y="162.9">AB5</text>
<text x="85" y="163.3">2</text>
<text x="95.8" y="162.1">3</text>
<text x="106.3" y="162.1">4</text>
<text x="106.3" y="164.5">5</text>
<text x="117.1" y="163.3">6</text>
<text x="129.4" y="164.1">PC3</text>
<text x="129.4" y="166.5">PC5</text>
<text x="139.3" y="162.1">10</text>
<text x="139.3" y="164.5">11</text>
<text x="139.3" y="166.8">12</text>
<text x="143.6" y="163.1">0.1</text>
<text x="143.6" y="165.4">1.1</text>
<text x="143.6" y="167.8">2.1</text>
<text x="153.1" y="163.1">D.0</text>
<text x="153.1" y="167.8">D.1</text>
<text x="158.5" y="162.1">7</text>
<text x="158.5" y="166.8">9</text>
<text x="176.1" y="162.1">1</text>
<text x="184.5" y="162.1">2</text>
<text x="77.4" y="171.2">AB6</text>
<text x="77.4" y="173.6">AB7</text>
<text x="83.7" y="173.9">10</text>
<text x="85" y="171.6">9</text>
<text x="95.8" y="172.7">8</text>
<text x="129.4" y="173.6">NRB</text>
<text x="129.4" y="168.8">PC7</text>
<text x="139.3" y="169.2">13</text>
<text x="139.3" y="173.9">14</text>
<text x="143.6" y="170.1">3.1</text>
<text x="67.9" y="177.1">RES</text>
<text x="129.4" y="175.9">NRG</text>
<text x="140.6" y="176.3">2</text>
<text x="143.6" y="177.2">2</text>
<text x="143.6" y="174.9">1</text>
<text x="129.4" y="180.7">MXE</text>
<text x="139.3" y="183.4">15</text>
<text x="140.6" y="181">1</text>
<text x="143.6" y="182">E0</text>
<text x="143.6" y="184.3">E1</text>
</g>
<g font-size="1.6" fill="#00f">
<text x="163.7" y="76.6">R0</text>
<text x="163.7" y="81.4">R1</text>
<text x="164.9" y="107.4">G0</text>
<text x="164.9" y="121.6">G1</text>
<text x="164.9" y="135.7">B0</text>
<text x="169.6" y="161.8">INV</text>
<text x="164.2" y="166.5">B1</text>
</g>
</svg>
